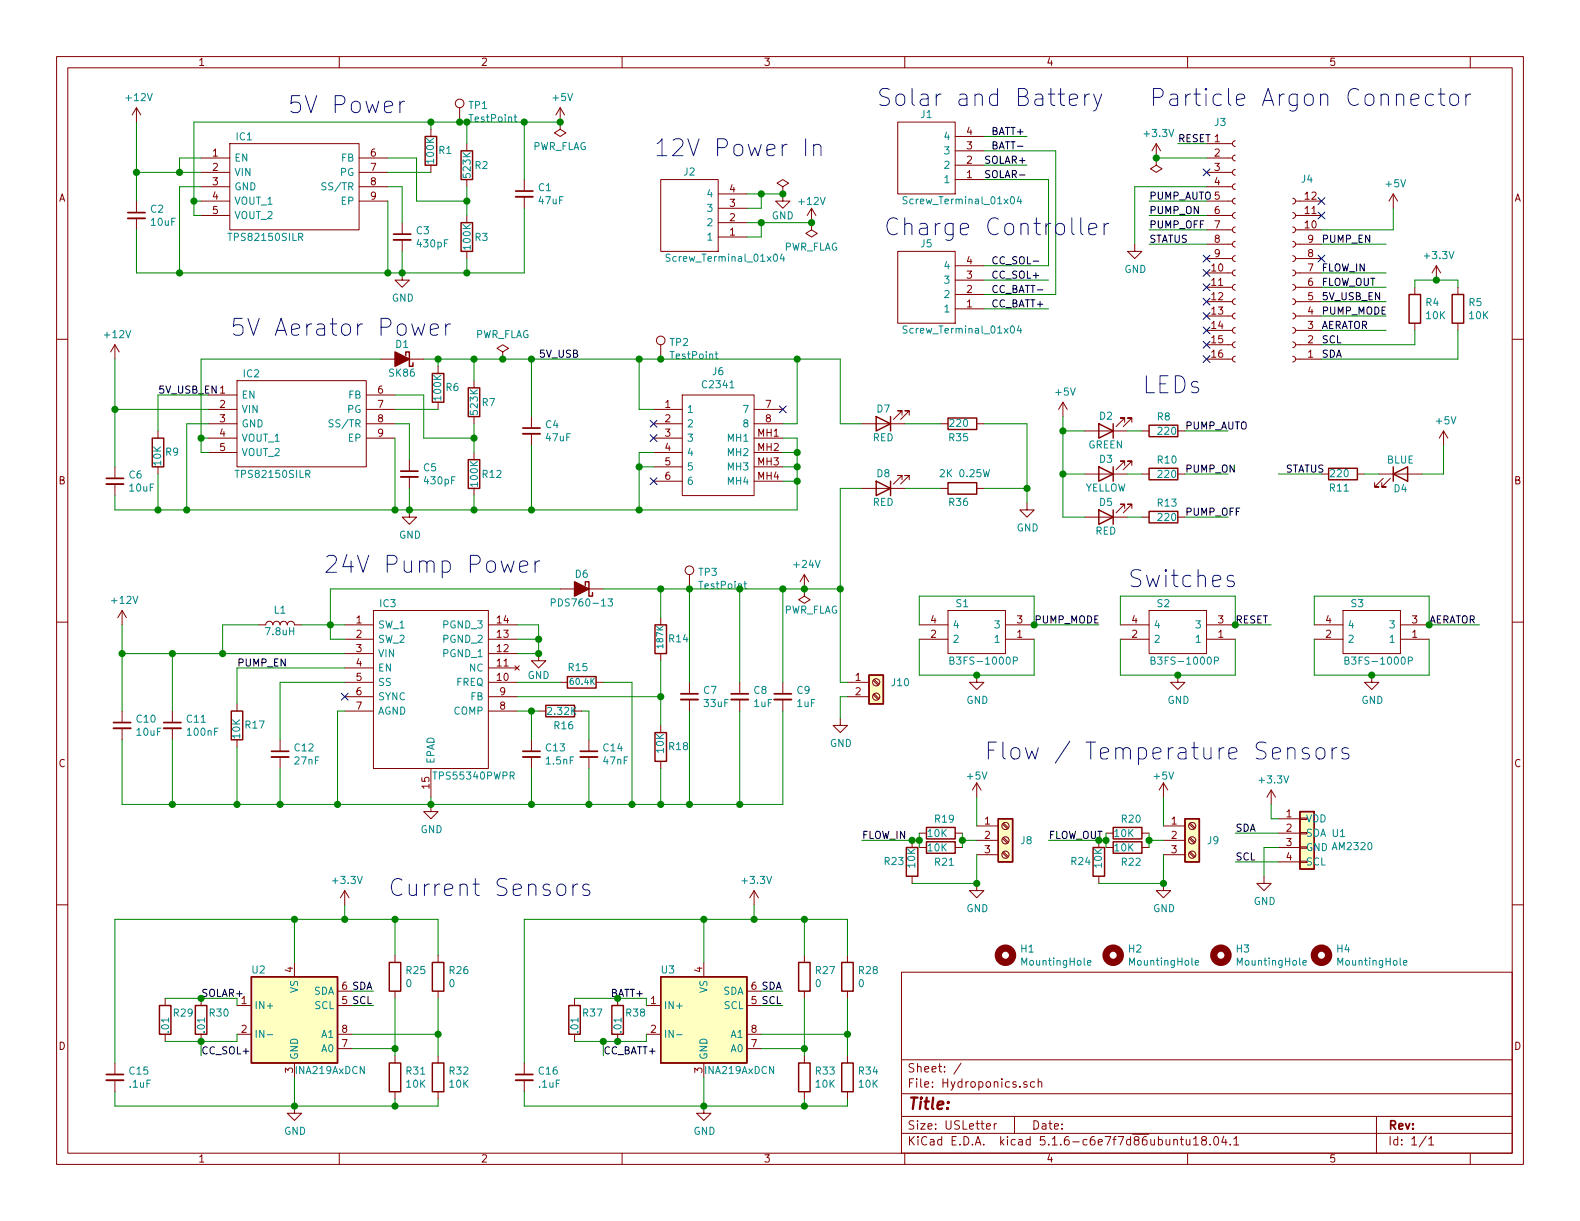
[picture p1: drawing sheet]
<svg xmlns="http://www.w3.org/2000/svg" width="279mm" height="216mm" viewBox="0 0 279 216" stroke-linecap="round" stroke-linejoin="round" font-family="sans-serif">
<g fill="none" stroke="#840000" stroke-width=".18">
<path d="M10 10h259.4v195.9h-259.4zM12 12h255.4v191.9h-255.4zM24.1 19.1v2.5M24.1 19.1l-.7 1.2M24.1 19.1l.8 1.2M60 10v2M81.3 19.1v2.5M99.1 19.1l-.8 1.2M99.1 19.1v2.5M99.1 19.1l.7 1.2M110 10v2M160 10v2"/>
<path d="M210 10v2M260 10v2M24.1 35.6v2M24.1 38.6v2M35.6 35.6h5M35.6 38.1h5M35.6 33h5M35.6 30.5h5M35.6 27.9h5M40.6 25.4h22.9v15.2h-22.9zM63.5 35.6h5.1M63.5 33h5.1"/>
<path d="M63.5 30.5h5.1M63.5 27.9h5.1M71.1 39.4v2M76.2 22.9v1.2M76.2 29.2v1.3M82.5 25.4v1.3M82.5 31.8v1.2M82.5 38.1v1.3M92.7 31.8v2M92.7 34.8v2M99.1 21.6v1.3l1 .6-1 .6-1.1-.6 1.1-.6M99.1 21.6h.1"/>
<path d="M116.8 31.8h10.2v12.7h-10.2zM127 39.4h5.1M127 36.8h5.1M127 34.3h5.1M138.4 33l1-.6-1-.6-1 .6 1 .6v1.3M138.4 34.3h.1M138.4 34.3v1.3h1.3l-1.3 1.2-1.2-1.2h1.2M143.5 39.4v1.2l1 .7-1 .6-1-.6 1-.7M143.5 39.4h.1M143.5 36.8l-.8 1.3M143.5 36.8v2.6M143.5 36.8l.8 1.3"/>
<path d="M158.7 21.6h10.2v12.7h-10.2zM168.9 31.8h5.1M168.9 29.2h5.1M168.9 26.7h5.1M168.9 24.1h5.1M204.5 27.9v1.3l1 .6-1 .7-1-.7 1-.6M204.5 27.9h.1M204.5 25.4l-.8 1.3M204.5 25.4v2.5M204.5 25.4l.7 1.3M213.4 35.6h4.5M213.4 38.1h4.5"/>
<path d="M213.4 33h4.5M213.4 30.5h4.5M213.4 27.9h4.5M213.4 25.4h4.5M218.4 37.6l-.3 .1-.2 .3 .1 .4 .4 .2M218.4 35.1l-.3 .1-.2 .3 .1 .4 .4 .2M218.4 32.5l-.3 .1-.2 .3 .1 .4 .4 .2M218.4 30l-.3 .1-.2 .3 .1 .4 .4 .2M218.4 27.4l-.3 .1-.2 .4 .1 .3 .4 .2M218.4 24.9l-.3 .1-.2 .3 .1 .4 .4 .2M228.6 35.1l.3 .1 .2 .3-.1 .4-.4 .2M228.6 37.6l.3 .1 .2 .3-.1 .4-.4 .2"/>
<path d="M229.1 35.6h4.6M229.1 38.1h4.6M246.4 34.3l-.8 1.3M246.4 34.3v2.5M246.4 34.3l.7 1.3M10 60h2M71.1 48.3v1.2h1.3l-1.3 1.3-1.3-1.3h1.3M71.1 42.4v2.1M82.5 44.5v1.2M127 41.9h5.1M158.7 44.5h10.2v12.7h-10.2zM168.9 54.6h5.1"/>
<path d="M168.9 52.1h5.1M168.9 49.5h5.1M168.9 47h5.1M200.7 43.2v1.3h1.2l-1.2 1.2-1.3-1.2h1.3M213.4 40.6h4.5M213.4 43.2h4.5M213.4 45.7h4.5M213.4 48.3h4.5M213.4 50.8h4.5M213.4 53.3h4.5M213.4 55.9h4.5M213.4 58.4h4.5"/>
<path d="M218.4 57.9l-.3 .1-.2 .3 .1 .4 .4 .2M218.4 55.4l-.3 .1-.2 .3 .1 .4 .4 .2M218.4 52.8l-.3 .1-.2 .4 .1 .3 .4 .2M218.4 50.3l-.3 .1-.2 .3 .1 .4 .4 .2M218.4 47.8l-.3 .1-.2 .3 .1 .4 .4 .2M218.4 45.2l-.3 .1-.2 .3 .1 .4 .4 .2M218.4 42.7l-.3 .1-.2 .3 .1 .4 .4 .2M218.4 40.1l-.3 .1-.2 .4 .1 .3 .4 .2M228.6 40.1l.3 .2 .2 .2-.1 .5-.4 .1M228.6 42.7l.3 .1 .2 .3-.1 .4-.4 .2M228.6 45.2l.3 .1 .2 .3-.1 .5-.4 .1M228.6 47.8l.3 .1 .2 .3-.1 .4-.4 .2"/>
<path d="M228.6 50.3l.3 .1 .2 .3-.1 .4-.4 .2M228.6 52.8l.3 .2 .2 .2-.1 .5-.4 .1M228.6 55.4l.3 .1 .2 .3-.1 .4-.4 .2M228.6 57.9l.3 .1 .2 .3-.1 .5-.4 .1M229.1 40.6h4.6M229.1 43.2h4.6M229.1 45.7h4.6M229.1 48.3h4.6M229.1 50.8h4.6M229.1 53.3h4.6M229.1 55.9h4.6M229.1 58.4h4.6"/>
<path d="M250.2 50.8v1.3M250.2 57.2v1.2M254 47l.8 1.3M254 47l-.8 1.3M254 47v2.5M257.8 50.8v1.3M257.8 57.2v1.2M267.4 60h2M20.3 61v2.5M20.3 61l-.7 1.2M20.3 61l.8 1.2M27.9 76.2v1.3"/>
<path d="M36.8 72.4h5.1M36.8 74.9h5.1M36.8 77.5h5.1M36.8 69.9h5.1M41.9 67.3h22.9v15.3h-22.9zM64.8 72.4h5M64.8 74.9h5M64.8 77.5h5M64.8 69.9h5M67.3 63.5h7.6M77.5 64.8v1.2M77.5 71.1v1.3"/>
<path d="M83.8 67.3v1.3M83.8 73.7v1.2M88.9 62.2l1-.6-1-.6-1 .6 1 .6v1.3M88.9 63.5h.1M94 73.7v2M94 76.7v2M115.6 72.4h5M115.6 74.9h5M115.6 77.5h5M116.8 61v2.5M120.6 69.9h12.7v17.7h-12.7zM133.3 72.4h5.1"/>
<path d="M133.3 74.9h5.1M133.3 77.5h5.1M152.4 74.9h7.6M159.5 73.4v-.8h-.8h.8l-1.5 1.6M160.8 73.4v-.8h-.8h.8l-1.5 1.6M166.4 74.9h1.2M172.7 74.9h1.3M188 71.1l-.8 1.3M188 71.1v2.6M188 71.1l.7 1.3M191.8 76.2h7.6M198.9 74.7v-.8h-.8h.8l-1.5 1.5"/>
<path d="M200.2 74.7v-.8h-.8h.8l-1.6 1.5M201.9 76.2h1.3M208.3 76.2h1.2M213.4 63.5h4.5M213.4 61h4.5M218.4 63l-.3 .1-.2 .3 .1 .4 .4 .2M218.4 60.5l-.3 .1-.2 .3 .1 .4 .4 .2M228.6 60.5l.3 .1 .2 .3-.1 .4-.4 .2M228.6 63l.3 .1 .2 .3-.1 .4-.4 .2M229.1 63.5h4.6M229.1 61h4.6M255.3 76.2l-.8 1.3"/>
<path d="M255.3 76.2v2.5M255.3 76.2l.7 1.3M20.3 82.6v2M20.3 85.6v2M27.9 82.6v1.2M36.8 80h5.1M72.4 90.2v1.2h1.3l-1.3 1.3-1.3-1.3h1.3M72.4 81.3v2M72.4 84.3v2.1M83.8 80v1.3M83.8 86.4v1.2M115.6 80h5"/>
<path d="M115.6 82.6h5M115.6 85.1h5M133.3 80h5.1M133.3 82.6h5.1M133.3 85.1h5.1M152.4 86.4h7.6M159.5 84.8v-.7h-.8h.8l-1.5 1.5M160.8 84.8v-.7h-.8h.8l-1.5 1.5M166.4 86.4h1.2M172.7 86.4h1.3M181.6 88.9v1.3h1.3l-1.3 1.2-1.3-1.2h1.3M191.8 83.8h7.6"/>
<path d="M191.8 91.4h7.6M198.9 89.9v-.7h-.8h.8l-1.5 1.5M198.9 82.3v-.8h-.8h.8l-1.5 1.6M200.2 89.9v-.7h-.8h.8l-1.6 1.5M200.2 82.3v-.8h-.8h.8l-1.6 1.6M201.9 83.8h1.3M201.9 91.4h1.3M208.3 83.8h1.2M208.3 91.4h1.2M233.7 83.8h1.2M240 83.8h1.3M243.8 83.8h7.7"/>
<path d="M244.6 84.6l-1.5 1.5h.7h-.7v-.8M245.9 84.6l-1.6 1.5h.8h-.8v-.8M10 110h2M21.6 108v2.5M21.6 108l-.8 1.2M21.6 108l.8 1.2M45.7 110.5h1.3a.63 .63 0 0 1 .6-.6 .63 .63 0 0 1 .7 .6 .63 .63 0 0 1 .6-.6 .63 .63 0 0 1 .6 .6 .63 .63 0 0 1 .7-.6 .63 .63 0 0 1 .6 .6 .63 .63 0 0 1 .6-.6 .63 .63 0 0 1 .7 .6h1.2M61 113h5M61 110.5h5M61 115.6h5M61 118.1h5M66 108h20.4v27.9h-20.4z"/>
<path d="M86.4 113h5M86.4 110.5h5M86.4 115.6h5M86.4 118.1h5M91.1 117.7l.7 .8M91.8 117.7l-.7 .8M95.2 115.6v1.2h1.3l-1.3 1.3-1.2-1.3h1.2M99.1 104.1h7.6M116.8 109.2v1.3M116.8 115.6v1.2M121.9 101.6v2.5M142.2 104.1v1.3l1.1 .6-1.1 .7-1-.7 1-.6"/>
<path d="M142.2 104.1h.1M142.2 101.6v2.5M142.2 101.6l-.7 1.3M142.2 101.6l.8 1.3M162.6 113h5M162.6 110.5h5M167.6 108h10.2v7.6h-10.2zM172.7 119.4v1.3h1.3l-1.3 1.2-1.3-1.2h1.3M177.8 113h5.1M177.8 110.5h5.1M198.1 113h5.1M198.1 110.5h5.1"/>
<path d="M203.2 108h10.2v7.6h-10.2zM208.3 119.4v1.3h1.2l-1.2 1.2-1.3-1.2h1.3M213.4 113h5M213.4 110.5h5M232.4 113h5.1M232.4 110.5h5.1M237.5 108h10.1v7.6h-10.1zM242.6 119.4v1.3h1.2l-1.2 1.2-1.3-1.2h1.3M247.6 113h5.1M247.6 110.5h5.1M267.4 110h2M21.6 125.7v2.1"/>
<path d="M21.6 128.8v2M30.5 125.7v2.1M30.5 128.8v2M41.9 124.5v1.2M41.9 130.8v1.3M49.5 130.8v2M49.5 133.9v2M61 120.7h5M61 123.2h5M61 125.7h5M76.2 135.9v5.1M86.4 120.7h5"/>
<path d="M86.4 123.2h5M86.4 125.7h5M94 130.8v2M94 133.9v2M95.2 125.7h1.3M99.1 120.7h1.2M101.6 125.7h1.3M104.1 130.8v2M104.1 133.9v2M105.4 120.7h1.3M116.8 128.3v1.2M116.8 134.6v1.3"/>
<path d="M121.9 120.7v2M121.9 123.7v2M130.8 120.7v2M130.8 123.7v2M138.4 120.7v2M138.4 123.7v2M148.6 127v1.3h1.3l-1.3 1.2-1.3-1.2h1.3M149.9 120.7h3.8M149.9 123.2h3.8M154.4 122.9l.9 .8M154.4 120.3l.9 .9M154.6 122.7l.8 .8"/>
<path d="M154.6 120.1l.8 .9M172.7 138.4l-.7 1.3M172.7 138.4v2.6M172.7 138.4l.8 1.3M205.7 138.4l-.7 1.3M205.7 138.4v2.6M205.7 138.4l.8 1.3M224.8 139.7l-.8 1.3M224.8 139.7v2.5M224.8 139.7l.8 1.3M10 160h2M61 157.5l-.8 1.3"/>
<path d="M61 157.5v2.5M61 157.5l.7 1.3M76.2 142.2v1.3h1.3l-1.3 1.3-1.3-1.3h1.3M133.3 157.5l-.7 1.3M133.3 157.5v2.5M133.3 157.5l.8 1.3M161.3 148.6v1.3M161.3 154.9v1.3M162.6 147.3h1.2M162.6 149.9h1.2M168.9 147.3h1.3M168.9 149.9h1.3"/>
<path d="M172.7 156.2v1.3h1.3l-1.3 1.3-1.3-1.3h1.3M172.7 146.1h3.8M172.7 148.6h3.8M172.7 151.1h3.8M177.3 150.8l.8 .8M177.3 148.3l.8 .8M177.3 145.7l.8 .9M177.4 150.6l.9 .9M177.4 148.1l.9 .8M177.4 145.5l.9 .9M194.3 148.6v1.3M194.3 154.9v1.3"/>
<path d="M195.6 147.3h1.2M195.6 149.9h1.2M201.9 147.3h1.3M201.9 149.9h1.3M205.7 156.2v1.3h1.3l-1.3 1.3-1.2-1.3h1.2M205.7 146.1h3.8M205.7 148.6h3.8M205.7 151.1h3.8M210.3 150.8l.9 .8M210.3 148.3l.9 .8M210.3 145.7l.9 .9M210.5 150.6l.8 .9"/>
<path d="M210.5 148.1l.8 .8M210.5 145.5l.8 .9M223.5 154.9v1.3h1.3l-1.3 1.3-1.3-1.3h1.3M226.1 147.3h3.8M226.1 149.9h3.8M226.1 144.8h3.8M226.1 152.4h3.8M229.9 152.3h1.2v.2h-1.2zM229.9 149.7h1.2v.3h-1.2zM229.9 147.2h1.2v.2h-1.2zM229.9 144.7h1.2v.2h-1.2zM267.4 160h2"/>
<path d="M29.2 176.5v1.3M35.6 176.5v1.3M41.9 177.8h2.5M52.1 170.2v2.5M59.7 177.8h2.5M59.7 175.3h2.5M69.8 168.9v1.3M69.8 175.3v1.2M77.5 168.9v1.3M77.5 175.3v1.2M101.6 176.5v1.3M109.2 176.5v1.3"/>
<path d="M114.3 177.8h2.5M124.5 170.2v2.5M132.1 177.8h2.5M132.1 175.3h2.5M142.2 168.9v1.3M142.2 175.3v1.2M149.9 168.9v1.3M149.9 175.3v1.2M159.4 171.9h108v32h-108zM20.3 188v2M20.3 191v2M29.2 182.9v1.3"/>
<path d="M35.6 182.9v1.3M41.9 182.9h2.5M52.1 195.6v1.3h1.2l-1.2 1.2-1.3-1.2h1.3M52.1 188v2.5M59.7 182.9h2.5M59.7 185.4h2.5M69.8 186.7v1.3M69.8 193v1.3M77.5 186.7v1.3M77.5 193v1.3M92.7 188v2M92.7 191v2"/>
<path d="M101.6 182.9v1.3M109.2 182.9v1.3M114.3 182.9h2.5M124.5 195.6v1.3h1.2l-1.2 1.2-1.3-1.2h1.3M124.5 188v2.5M132.1 182.9h2.5M132.1 185.4h2.5M142.2 186.7v1.3M142.2 193v1.3M149.9 186.7v1.3M149.9 193v1.3M159.4 197.4h108"/>
<path d="M159.4 193.4h108M159.4 187.4h108M170 188l-1.3 1.9M174.4 199.2l.8-.2-.1-.2-.4-.1-.3 .2 .1 .7h.6M175.8 198.7v1M176.2 198.7l-.3 .1-.1 .2M179.4 197.4v3M181.6 191.3h-.4l-.2 .2 .1 .2 .5 .1v.4h-.6M183 191.3h-.5l-.3 .2 .1 .6 .2 .2 .5-.1M183.6 191.4l.2-.1h.3l.1 1M183.6 190.8v1.5M243.4 197.4v6.5"/>
<path d="M60 203.9v2M110 203.9v2M159.4 200.4h108M160 203.9v2M207.6 201.6l.2-.1h.3l.1 1M208.7 201.5h.6M208.9 201v1.3l.4 .2M209.8 201.5l.1 .9 .3 .1 .2-.2M210 203.9v2M210.4 201.5v1M211 201.4l.5-.4v1.5M211 202.5h.9"/>
<path d="M212.8 201.6l-.3-.1v-.4a.48 .48 0 0 1 .8 0l-.1 .4-.7 .3v.4l.3 .3h.3l.2-.3v-.4l-.2-.2M214 202.3v.2M214.8 201h.2a.8 .8 0 0 1 .5 .7 .8 .8 0 0 1-.5 .8 1 1 0 0 1-.2-1.5zM216.4 200.9l-.3 1.1h.9M216.8 201.5v1M217.6 202.3v.2M218.2 201.4l.4-.4v1.5M218.2 202.5h.8M252.2 200.9l-1.2 1.9M252.7 201.4l.4-.4v1.5M252.7 202.5h.8M260 203.9v2"/>
<circle cx="81.3" cy="18.3" r=".76"/>
<circle cx="116.8" cy="60.2" r=".76"/>
<circle cx="121.9" cy="100.8" r=".76"/>
<circle cx="154.9" cy="123.2" r=".63"/>
<circle cx="154.9" cy="120.6" r=".63"/>
<circle cx="177.8" cy="146" r=".63"/>
<circle cx="177.8" cy="151.1" r=".63"/>
<circle cx="177.8" cy="148.6" r=".63"/>
<circle cx="210.8" cy="146" r=".63"/>
<circle cx="210.8" cy="148.6" r=".63"/>
<circle cx="210.8" cy="151.1" r=".63"/>
</g>
<g fill="none" stroke="#840000" stroke-width=".25">
<path d="M75.2 24.1h2v5.1h-2zM81.5 26.7h2.1v5.1h-2.1zM81.5 39.4h2.1v5.1h-2.1zM249.2 52.1h2v5.1h-2zM256.8 52.1h2v5.1h-2zM26.9 77.5h2.1v5.1h-2.1zM71.8 62.9v-.7h.6v2.6h.6v-.7M76.5 66h2v5.1h-2zM82.8 68.6h2v5.1h-2zM154.9 73.7l2.6 1.2-2.6 1.3zM157.5 73.7v2.5M167.6 73.9h5.1v2h-5.1z"/>
<path d="M194.3 74.9l2.5 1.3-2.5 1.3zM196.8 74.9v2.6M203.2 75.2h5.1v2h-5.1zM82.8 81.3h2v5.1h-2zM154.9 85.1l2.6 1.3-2.6 1.2zM157.5 85.1v2.5M167.6 85.3h5.1v2.1h-5.1zM194.3 90.2l2.5 1.2-2.5 1.3zM194.3 82.6l2.5 1.2-2.5 1.3zM196.8 82.6v2.5M196.8 90.2v2.5M203.2 90.4h5.1v2.1h-5.1z"/>
<path d="M203.2 82.8h5.1v2h-5.1zM234.9 82.8h5.1v2h-5.1zM246.4 83.8l2.5-1.2v2.5zM246.4 82.6v2.5M100.3 119.6h5.1v2.1h-5.1zM103.5 103.5v-.6h.6v2.5h.7v-.6M115.8 110.5h2.1v5.1h-2.1zM153.7 119.4h2.5v5.1h-2.5zM40.9 125.7h2v5.1h-2zM96.5 124.7h5.1v2h-5.1zM115.8 129.5h2.1v5.1h-2.1zM160.3 149.9h2v5h-2z"/>
<path d="M163.8 146.3h5.1v2h-5.1zM163.8 148.8h5.1v2.1h-5.1zM176.5 144.8h2.6v7.6h-2.6zM193.3 149.9h2v5h-2zM196.8 146.3h5.1v2h-5.1zM196.8 148.8h5.1v2.1h-5.1zM209.5 144.8h2.6v7.6h-2.6zM229.9 143.5h2.5v10.2h-2.5zM28.2 177.8h2v5.1h-2zM34.5 177.8h2.1v5.1h-2.1zM44.4 172.7h15.3v15.3h-15.3zM68.8 170.2h2.1v5.1h-2.1z"/>
<path d="M76.5 170.2h2v5.1h-2zM100.6 177.8h2v5.1h-2zM108.2 177.8h2v5.1h-2zM116.8 172.7h15.3v15.3h-15.3zM141.2 170.2h2.1v5.1h-2.1zM148.8 170.2h2.1v5.1h-2.1zM68.8 188h2.1v5h-2.1zM76.5 188h2v5h-2zM141.2 188h2.1v5h-2.1zM148.8 188h2.1v5h-2.1z"/>
</g>
<g fill="none" stroke="#008484" stroke-width=".18">
<path d="M57.6 32.4l-.5-.1-.2 .3 .1 .3 .6 .2v.4l-.2 .1-.5-.1M90.9 20.7h.5M91.1 20.2v1.1l.3 .2M160.4 34.8h-.5l-.2 .1 .1 .4 .6 .3v.2l-.2 .2h-.5M180.2 34.7l-.3 .9h.8M180.5 35.2v.8M118.5 45l-.5-.1-.2 .2 .1 .4 .5 .2 .1 .3-.2 .2h-.5M138.3 44.9l-.3 .9h.8M138.6 45.4v.8M160.4 57.7l-.5-.1-.2 .2 .1 .4 .6 .2v.3l-.2 .2h-.5M180.2 57.6l-.3 .9h.8M180.5 58.1v.8"/>
<path d="M58.9 74.3l-.5-.1-.2 .3 .1 .3 .6 .2v.4l-.3 .1-.4-.1M126.5 62.6h.4M126.6 62.2v1l.3 .2M97.5 106.6l.6-.1v-.5l-.1-.1h-.5v1.3M107.5 105.9h.8l-.4 .5 .3 .1 .1 .4-.2 .3-.6-.2M131.5 103.2h.5M131.7 102.8v1.1l.3 .2M168 116.8l.6-.1v-.4l-.6-.1v1.2h.5l.2-.2v-.2l-.3-.2M179.2 116.8l.7-.1v-.4l-.2-.1h-.5v1.2M203.6 116.8l.5-.1 .1-.4-.6-.1v1.2h.4l.3-.2v-.2l-.3-.2M214.8 116.8l.6-.1v-.4l-.2-.1h-.4v1.2M237.8 116.8l.6-.1 .1-.4-.7-.1v1.2h.5l.3-.2v-.2l-.3-.2"/>
<path d="M249 116.8l.7-.1v-.4l-.2-.1h-.5v1.2M192.3 170.2l.6-.1v-.2l-.4-.1-.2 .2 .1 .6h.5M211.4 170.2l.6-.1-.1-.2-.3-.1-.2 .2v.6h.5M230.4 170.2l.6-.1v-.2l-.4-.1-.2 .2 .1 .6h.5M248.2 170.2l.6-.1-.1-.2-.3-.1-.2 .2 .1 .6h.4M47.3 183h.9M119.7 183h.9"/>
</g>
<g fill="none" stroke="#840000" stroke-width="1.3">
<circle cx="177.8" cy="168.9" r="1.27"/>
<circle cx="196.8" cy="168.9" r="1.27"/>
<circle cx="215.9" cy="168.9" r="1.27"/>
<circle cx="233.7" cy="168.9" r="1.27"/>
</g>
<g fill="none" stroke="#840000" stroke-width=".33">
<path d="M22.6 38.6h3.1M91.2 34.8h3M69.6 42.4h3M92.5 76.7h3M18.8 85.6h3M70.9 84.3h3M20.1 128.8h3M29 128.8h3M48 133.9h3.1M92.5 133.9h3M102.6 133.9h3.1M120.4 123.7h3"/>
<path d="M129.3 123.7h3M136.9 123.7h3.1M18.8 191h3M91.2 191h3"/>
</g>
<g fill="none" stroke="#840000" stroke-width=".3">
<path d="M22.6 37.6h3.1M91.2 33.8h3M69.6 41.4h3M92.5 75.7h3M18.8 84.6h3M70.9 83.3h3M20.1 127.8h3M29 127.8h3M48 132.8h3.1M92.5 132.8h3M102.6 132.8h3.1M120.4 122.7h3"/>
<path d="M129.3 122.7h3M136.9 122.7h3.1M18.8 190h3M91.2 190h3"/>
</g>
<g fill="#840000" stroke="#840000" stroke-width=".25">
<path d="M69.8 62.2l2.6 1.3-2.6 1.3z"/>
<path d="M101.6 102.9l2.5 1.2-2.5 1.3z"/>
</g>
<g fill="#ffffc2" stroke="#ffffc2" stroke-width=".18">
<path d="M44.4 172.7h15.3v15.3h-15.3z"/>
<path d="M209.5 144.8h2.6v7.6h-2.6z"/>
<path d="M176.5 144.8h2.6v7.6h-2.6z"/>
<path d="M229.9 143.5h2.5v10.2h-2.5z"/>
<path d="M153.7 119.4h2.5v5.1h-2.5z"/>
<path d="M116.8 172.7h15.3v15.3h-15.3z"/>
</g>
<g fill="none" stroke="#008400" stroke-width=".18">
<path d="M24.1 21.6v14M24.1 30.5h11.5M34.3 35.6h1.3M35.6 33h-3.9v15.3M35.6 27.9h-3.9v2.6M68.6 33h2.5v6.4M68.6 27.9h5.1v7.7h8.8M68.6 35.6v12.7M68.6 30.5h7.6M76.2 21.6v1.3M82.5 21.6v3.8M82.5 33v5.1"/>
<path d="M92.7 36.8v11.5h-68.6v-7.7M92.7 21.6v10.2M99.1 21.6h-64.8v16.5h1.3M132.1 39.4h11.4M132.1 34.3h6.3M134.6 34.3v2.5h-2.5M134.6 39.4v2.5h-2.5M174 31.8h11.4v15.2h-11.4M174 26.7h12.7v25.4h-12.7M174 24.1h7.6M174 29.2h7.6M203.2 38.1h10.2"/>
<path d="M203.2 35.6h10.2M204.5 27.9h8.9M208.3 25.4h5.1M213.4 33h-12.7v10.2M246.4 36.8v3.8h-12.7M71.1 44.5v3.8M82.5 45.7v2.6M174 49.5h11.4M174 54.6h11.4M203.2 40.6h10.2M203.2 43.2h10.2M233.7 58.4h11.4"/>
<path d="M233.7 55.9h11.4M233.7 53.3h11.4M233.7 50.8h11.4M233.7 43.2h11.4M233.7 48.3h11.4M250.2 58.4v2.6h-16.5M250.2 50.8v-1.3h7.6v1.3M257.8 58.4v5.1h-24.1M20.3 63.5v19.1M20.3 72.4h16.5M35.6 77.5h1.2M36.8 74.9h-3.8v15.3"/>
<path d="M36.8 69.9h-8.9v6.3M67.3 63.5h-31.7v16.5h1.2M69.8 77.5v12.7M69.8 69.9h5.1v7.6h8.9M69.8 74.9h2.6v6.4M69.8 72.4h7.7M74.9 63.5h73.7v11.4h3.8M77.5 63.5v1.3M83.8 63.5v3.8M83.8 74.9v5.1M94 63.5v10.2M94 78.7v11.5"/>
<path d="M113 63.5v8.9h2.6M138.4 77.5h2.6v12.7h-120.7v-2.6M141 63.5v11.4h-2.6M160 74.9h6.4M174 74.9h7.6v14M188 73.7v17.7h3.8M188 76.2h3.8M199.4 76.2h2.5M209.5 76.2h7.7M255.3 78.7v5.1h-3.8M27.9 83.8v6.4M72.4 86.4v3.8"/>
<path d="M83.8 87.6v2.6M113 82.6h2.6M115.6 80h-2.6v10.2M138.4 80h2.6M138.4 82.6h2.6M138.4 85.1h2.6M152.4 86.4h-3.8v34.3h1.3M160 86.4h6.4M174 86.4h7.6M188 83.8h3.8M199.4 83.8h2.5M199.4 91.4h2.5"/>
<path d="M209.5 83.8h7.7M209.5 91.4h7.7M226.1 83.8h7.6M241.3 83.8h2.5M21.6 110.5v15.2M21.6 115.6h39.4M30.5 115.6v10.1M45.7 110.5h-6.3v5.1M53.3 110.5h7.7M61 118.1h-19.1v6.4M91.4 110.5h3.8v5.1h-3.8M91.4 113h3.8"/>
<path d="M99.1 104.1h-40.7v8.9h2.6M106.7 104.1h41.9M116.8 104.1v5.1M116.8 116.8v11.5M121.9 104.1v16.6M130.8 104.1v16.6M138.4 104.1v16.6M162.6 113v6.4h20.3v-6.4M162.6 110.5v-5.1h20.3v5.1h11.4M198.1 110.5v-5.1h20.3v5.1h6.4M198.1 113v6.4h20.3v-6.4M232.4 113v6.4h20.3v-6.4"/>
<path d="M232.4 110.5v-5.1h20.3v5.1h8.9M30.5 130.8v11.4M41.9 132.1v10.1M49.5 135.9v6.3M61 120.7h-11.5v10.1M61 125.7h-1.3v16.5M91.4 123.2h25.4M91.4 120.7h7.7M91.4 125.7h3.8M94 125.7v5.1M94 135.9v6.3M102.9 125.7h1.2v5.1"/>
<path d="M104.1 135.9v6.3M106.7 120.7h5.1v21.5M116.8 135.9v6.3M121.9 125.7v16.5M130.8 125.7v16.5M138.4 125.7v16.5h-116.8v-11.4M149.9 123.2h-1.3v3.8M76.2 141v1.2M152.4 148.6h10.2M162.6 147.3v2.6M170.2 148.6h2.5M170.2 147.3v2.6"/>
<path d="M172.7 151.1v5.1h-11.4M172.7 141v5.1M185.4 148.6h8.9M195.6 148.6v1.3M203.2 148.6h2.5M203.2 147.3v2.6M205.7 151.1v5.1h-11.4M205.7 141v5.1M218.4 152.4h7.7M218.4 147.3h7.7M224.8 142.2v2.6h1.3M226.1 149.9h-2.6v5"/>
<path d="M29.2 176.5h12.7v1.3M52.1 162.6v7.6M61 160v2.6M62.2 175.3h3.8M62.2 177.8h3.8M69.8 162.6v6.3M69.8 176.5v10.2M77.5 168.9v-6.3h-57.2v25.4M77.5 176.5v10.2M101.6 176.5h12.7v1.3M124.5 162.6v7.6M133.3 160v2.6"/>
<path d="M134.6 175.3h3.8M134.6 177.8h3.8M142.2 162.6v6.3M142.2 176.5v10.2M149.9 168.9v-6.3h-57.2v25.4M149.9 176.5v10.2M20.3 193v2.6h57.2v-1.3M35.6 184.2v2.5M41.9 182.9v1.3h-12.7M52.1 190.5v5.1M62.2 182.9h15.3M62.2 185.4h7.6"/>
<path d="M69.8 194.3v1.3M92.7 193v2.6h57.2v-1.3M106.7 184.2v2.5M114.3 182.9v1.3h-12.7M124.5 190.5v5.1M134.6 182.9h15.3M134.6 185.4h7.6M142.2 194.3v1.3"/>
</g>
<path d="M180.3 30.9h1M182.7 46.2h1" fill="none" stroke="#000" stroke-width=".18"/>
<g fill="none" stroke="#0000c2" stroke-width=".18">
<path d="M70.7 17.9v2M71.6 17.9a.77 .77 0 0 0-.9 .6M189.1 17.7l1.5-.4-.2-.5-.3-.2h-.6l-.2 .2-.2 .3v1.1l.2 .3 .2 .1h.6l.3-.1M191.8 16.6v2M192.7 16.6a.77 .77 0 0 0-.9 .6M193.4 16.6l.7 2M194.8 16.6l-1 2.8-.4 .2M253.5 16.8l-.3-.2h-.5l-.5 .3-.1 .3v.9l.2 .4 .4 .1h.5l.3-.1M254.4 16.6h1.1M254.8 15.6v2.6l.1 .3 .6 .1M256.5 16.9a.83 .83 0 0 1 1.4 .3v.9a.81 .81 0 0 1-.8 .6 .81 .81 0 0 1-.7-.6v-.9zM259.2 16.6v2"/>
<path d="M260.1 16.6a.77 .77 0 0 0-.9 .6M142.5 24.5v3M143.9 25.8a.76 .76 0 0 1 1.3 .2v1.5M143.9 25.5v2M191.1 38.5v2.6l.1 .3 .3 .1M195.2 39.5v2M196.1 39.5a.77 .77 0 0 0-.9 .6M72.8 57.3l.6 2 .6-1.4 .5 1.4 .6-2M76.1 58.3l1.4-.3-.1-.6-.3-.1h-.6l-.2 .1-.2 .3v1.2l.2 .2 .2 .2h.6l.3-.2M78.8 57.3v2M79.7 57.3a.77 .77 0 0 0-.9 .6M192.5 40.5l1.5-.3-.2-.6-.3-.1h-.5l-.3 .1-.2 .3v1.2l.2 .3 .3 .1h.5l.3-.1"/>
<path d="M94.6 99.2v2M95.5 99.2a.77 .77 0 0 0-.9 .6M91.9 100.2l1.4-.3-.1-.6-.3-.1h-.6l-.3 .1-.1 .3v1.2l.1 .2 .3 .2h.6l.3-.2M218.2 101.9a.7 .7 0 0 0-1.2 .3l.1 .4 1.1 .3 .1 .2-.1 .5-.3 .1h-.6l-.3-.1M227.7 132.5a.76 .76 0 0 1 1.3 .1v1.6M231.4 132.4l-.3-.2h-.4l-.3 .2-.1 .2 .1 .5 1 .3 .2 .2-.2 .5-.3 .1h-.5l-.3-.1M232.9 132.5a.81 .81 0 0 1 .8-.3 .81 .81 0 0 1 .6 .6v.8a.81 .81 0 0 1-.8 .6 .81 .81 0 0 1-.8-.6v-.8zM235.6 132.2v2M236.4 132.2a.82 .82 0 0 0-.8 .6M238.4 132.4a.7 .7 0 0 0-1.1 .2l.1 .5 1 .3 .2 .2-.2 .5-.3 .1h-.5l-.3-.1M101.3 156.3v2M102.2 156.3a.82 .82 0 0 0-.9 .6"/>
<path d="M104.2 156.5a.7 .7 0 0 0-1.2 .3l.2 .4 1 .3 .1 .3-.1 .4-.3 .1h-.6l-.3-.1"/>
</g>
<g fill="#008400" stroke="#008400" stroke-width=".25">
<circle cx="172.7" cy="119.4" r=".51"/>
<circle cx="182.9" cy="110.5" r=".51"/>
<circle cx="208.3" cy="119.4" r=".51"/>
<circle cx="218.4" cy="110.5" r=".51"/>
<circle cx="242.6" cy="119.4" r=".51"/>
<circle cx="252.7" cy="110.5" r=".51"/>
<circle cx="188" cy="76.2" r=".51"/>
<circle cx="188" cy="83.8" r=".51"/>
<circle cx="138.4" cy="34.3" r=".51"/>
<circle cx="134.6" cy="34.3" r=".51"/>
<circle cx="143.5" cy="39.4" r=".51"/>
<circle cx="134.6" cy="39.4" r=".51"/>
<circle cx="82.6" cy="21.6" r=".51"/>
<circle cx="83.8" cy="63.5" r=".51"/>
<circle cx="254" cy="49.5" r=".51"/>
<circle cx="77.5" cy="63.5" r=".51"/>
<circle cx="204.5" cy="27.9" r=".51"/>
<circle cx="35.6" cy="77.5" r=".51"/>
<circle cx="88.9" cy="63.5" r=".51"/>
<circle cx="99.1" cy="21.6" r=".51"/>
<circle cx="142.2" cy="104.1" r=".51"/>
<circle cx="35.6" cy="184.2" r=".51"/>
<circle cx="94" cy="90.2" r=".51"/>
<circle cx="27.9" cy="90.2" r=".51"/>
<circle cx="34.3" cy="35.6" r=".51"/>
<circle cx="116.8" cy="63.5" r=".51"/>
<circle cx="106.7" cy="184.2" r=".51"/>
<circle cx="109.2" cy="176.5" r=".51"/>
<circle cx="109.2" cy="184.2" r=".51"/>
<circle cx="35.6" cy="176.5" r=".51"/>
<circle cx="113" cy="82.6" r=".51"/>
<circle cx="113" cy="90.2" r=".51"/>
<circle cx="141" cy="85.1" r=".51"/>
<circle cx="141" cy="82.6" r=".51"/>
<circle cx="141" cy="80" r=".51"/>
<circle cx="113" cy="63.5" r=".51"/>
<circle cx="141" cy="63.5" r=".51"/>
<circle cx="81.3" cy="21.6" r=".51"/>
<circle cx="181.6" cy="86.4" r=".51"/>
<circle cx="195.6" cy="148.6" r=".51"/>
<circle cx="203.2" cy="148.6" r=".51"/>
<circle cx="205.7" cy="156.2" r=".51"/>
<circle cx="161.3" cy="148.6" r=".51"/>
<circle cx="162.6" cy="148.6" r=".51"/>
<circle cx="170.2" cy="148.6" r=".51"/>
<circle cx="172.7" cy="156.2" r=".51"/>
<circle cx="69.9" cy="195.6" r=".51"/>
<circle cx="52.1" cy="195.6" r=".51"/>
<circle cx="124.5" cy="195.6" r=".51"/>
<circle cx="148.6" cy="104.1" r=".51"/>
<circle cx="94" cy="142.2" r=".51"/>
<circle cx="116.8" cy="104.1" r=".51"/>
<circle cx="39.4" cy="115.6" r=".51"/>
<circle cx="58.4" cy="110.5" r=".51"/>
<circle cx="104.1" cy="142.2" r=".51"/>
<circle cx="116.8" cy="123.2" r=".51"/>
<circle cx="95.3" cy="115.6" r=".51"/>
<circle cx="95.3" cy="113" r=".51"/>
<circle cx="59.7" cy="142.2" r=".51"/>
<circle cx="30.5" cy="142.2" r=".51"/>
<circle cx="76.2" cy="142.2" r=".51"/>
<circle cx="30.5" cy="115.6" r=".51"/>
<circle cx="94" cy="125.7" r=".51"/>
<circle cx="72.4" cy="90.2" r=".51"/>
<circle cx="149.9" cy="182.9" r=".51"/>
<circle cx="142.2" cy="185.4" r=".51"/>
<circle cx="142.2" cy="195.6" r=".51"/>
<circle cx="133.4" cy="162.6" r=".51"/>
<circle cx="142.2" cy="162.6" r=".51"/>
<circle cx="124.5" cy="162.6" r=".51"/>
<circle cx="77.5" cy="182.9" r=".51"/>
<circle cx="69.9" cy="185.4" r=".51"/>
<circle cx="61" cy="162.6" r=".51"/>
<circle cx="69.9" cy="162.6" r=".51"/>
<circle cx="52.1" cy="162.6" r=".51"/>
<circle cx="83.8" cy="90.2" r=".51"/>
<circle cx="69.9" cy="90.2" r=".51"/>
<circle cx="33" cy="90.2" r=".51"/>
<circle cx="83.8" cy="77.5" r=".51"/>
<circle cx="94" cy="63.5" r=".51"/>
<circle cx="20.3" cy="72.4" r=".51"/>
<circle cx="82.6" cy="48.3" r=".51"/>
<circle cx="71.1" cy="48.3" r=".51"/>
<circle cx="31.8" cy="30.5" r=".51"/>
<circle cx="68.6" cy="48.3" r=".51"/>
<circle cx="31.8" cy="48.3" r=".51"/>
<circle cx="82.6" cy="35.6" r=".51"/>
<circle cx="92.7" cy="21.6" r=".51"/>
<circle cx="76.2" cy="21.6" r=".51"/>
<circle cx="121.9" cy="104.1" r=".51"/>
<circle cx="116.8" cy="142.2" r=".51"/>
<circle cx="121.9" cy="142.2" r=".51"/>
<circle cx="130.8" cy="142.2" r=".51"/>
<circle cx="138.4" cy="104.1" r=".51"/>
<circle cx="111.8" cy="142.2" r=".51"/>
<circle cx="49.5" cy="142.2" r=".51"/>
<circle cx="21.6" cy="115.6" r=".51"/>
<circle cx="41.9" cy="142.2" r=".51"/>
<circle cx="24.1" cy="30.5" r=".51"/>
</g>
<g fill="none" stroke="#000084" stroke-width=".18">
<path d="M212.8 29.9l1.2 1.2M214 29.9l-1.2 1.2M233.1 35l1.2 1.2M233.1 37.5l1.2 1.2M234.3 35l-1.2 1.2M234.3 37.5l-1.2 1.2M212.8 45.1l1.2 1.2M212.8 57.8l1.2 1.2M212.8 55.3l1.2 1.2M212.8 52.7l1.2 1.2M212.8 50.2l1.2 1.2M212.8 47.7l1.2 1.2"/>
<path d="M214 45.1l-1.2 1.2M214 55.3l-1.2 1.2M214 57.8l-1.2 1.2M214 52.7l-1.2 1.2M214 50.2l-1.2 1.2M214 47.7l-1.2 1.2M233.1 45.1l1.2 1.2M234.3 45.1l-1.2 1.2M115 76.9l1.2 1.2M115 74.3l1.2 1.2M116.2 76.9l-1.2 1.2M116.2 74.3l-1.2 1.2"/>
<path d="M137.8 71.8l1.2 1.2M139 71.8l-1.2 1.2M212.8 62.9l1.2 1.2M212.8 60.4l1.2 1.2M214 62.9l-1.2 1.2M214 60.4l-1.2 1.2M115 84.5l1.2 1.2M116.2 84.5l-1.2 1.2M60.4 122.6l1.2 1.2M61.6 122.6l-1.2 1.2"/>
</g>
<g font-size="4.2" fill="#0000c2">
<text x="50.8" y="20.1">5V Power</text>
<text x="154.9" y="18.8">Solar and Battery</text>
<text x="203.2" y="18.8">Particle Argon Connector</text>
<text x="115.6" y="27.7">12V Power In</text>
<text x="156.2" y="41.7">Charge Controller</text>
<text x="40.6" y="59.4">5V Aerator Power</text>
<text x="201.9" y="69.6">LEDs</text>
<text x="57.1" y="101.3">24V Pump Power</text>
<text x="199.4" y="103.9">Switches</text>
<text x="174" y="134.4">Flow / Temperature Sensors</text>
<text x="68.6" y="158.5">Current Sensors</text>
</g>
<text font-size="2.8" fill="#840000" x="160.4" y="196.2">Title:</text>
<g font-size="2.1" fill="#840000">
<text x="160.4" y="189.6">Sheet: /</text>
<text x="160.4" y="192.3">File: Hydroponics.sch</text>
<text x="160.4" y="202.5">KiCad E.D.A. kicad 5.1.6-c6e7f7d86ubuntu18.04.1</text>
<text x="160.4" y="199.7">Size: USLetter</text>
<text x="182.4" y="199.7">Date:</text>
<text x="245.4" y="199.7">Rev:</text>
<text x="245.4" y="202.5">Id: 1/1</text>
</g>
<g font-size="1.8" fill="#840000">
<text x="35" y="11.6">1</text>
<text x="85" y="11.6">2</text>
<text x="135" y="11.6">3</text>
<text x="185" y="11.6">4</text>
<text x="235" y="11.6">5</text>
<text x="171" y="23.9">4</text>
<text x="37.6" y="27.7">1</text>
<text x="65.6" y="27.7">6</text>
<text x="171" y="29">2</text>
<text x="171" y="26.4">3</text>
<text x="214.8" y="27.7">2</text>
<text x="10.4" y="35.6">A</text>
<text x="37.6" y="30.2">2</text>
<text x="37.6" y="32.8">3</text>
<text x="37.6" y="35.3">4</text>
<text x="65.6" y="30.2">7</text>
<text x="65.6" y="32.8">8</text>
<text x="65.6" y="35.3">9</text>
<text x="129.1" y="34">4</text>
<text x="171" y="31.5">1</text>
<text x="214.8" y="30.2">3</text>
<text x="214.8" y="32.8">4</text>
<text x="230.8" y="35.3">12</text>
<text x="267.8" y="35.6">A</text>
<text x="37.6" y="37.8">5</text>
<text x="129.1" y="41.7">1</text>
<text x="129.1" y="39.1">2</text>
<text x="129.1" y="36.6">3</text>
<text x="214.8" y="37.8">6</text>
<text x="214.8" y="40.4">7</text>
<text x="230.8" y="40.4">10</text>
<text x="230.8" y="37.8">11</text>
<text x="171" y="46.7">4</text>
<text x="214.8" y="42.9">8</text>
<text x="214.8" y="45.5">9</text>
<text x="231.3" y="45.5">8</text>
<text x="231.3" y="42.9">9</text>
<text x="171" y="51.8">2</text>
<text x="171" y="49.3">3</text>
<text x="214.3" y="48">10</text>
<text x="214.3" y="50.5">11</text>
<text x="214.3" y="53.1">12</text>
<text x="231.3" y="53.1">5</text>
<text x="231.3" y="50.5">6</text>
<text x="231.3" y="48">7</text>
<text x="171" y="54.4">1</text>
<text x="214.3" y="55.6">13</text>
<text x="214.3" y="58.2">14</text>
<text x="231.3" y="58.2">3</text>
<text x="231.3" y="55.6">4</text>
<text x="214.3" y="60.7">15</text>
<text x="214.3" y="63.2">16</text>
<text x="231.3" y="63.2">1</text>
<text x="231.3" y="60.7">2</text>
<text x="66.8" y="69.6">6</text>
<text x="38.9" y="72.1">2</text>
<text x="38.9" y="74.7">3</text>
<text x="38.9" y="77.2">4</text>
<text x="66.8" y="72.1">7</text>
<text x="66.8" y="74.7">8</text>
<text x="66.8" y="77.2">9</text>
<text x="117.6" y="72.1">1</text>
<text x="117.6" y="74.7">2</text>
<text x="117.6" y="77.2">3</text>
<text x="134" y="77.2">MH1</text>
<text x="135.4" y="72.1">7</text>
<text x="135.4" y="74.7">8</text>
<text x="38.9" y="79.8">5</text>
<text x="117.6" y="79.8">4</text>
<text x="117.6" y="82.3">5</text>
<text x="134" y="79.8">MH2</text>
<text x="134" y="82.3">MH3</text>
<text x="10.4" y="85.6">B</text>
<text x="117.6" y="84.8">6</text>
<text x="134" y="84.8">MH4</text>
<text x="267.8" y="85.6">B</text>
<text x="63" y="110.2">1</text>
<text x="63" y="112.8">2</text>
<text x="87.9" y="110.2">14</text>
<text x="87.9" y="112.8">13</text>
<text x="164.6" y="112.8">2</text>
<text x="164.6" y="110.2">4</text>
<text x="179.9" y="112.8">1</text>
<text x="179.9" y="110.2">3</text>
<text x="200.2" y="112.8">2</text>
<text x="200.2" y="110.2">4</text>
<text x="215.4" y="112.8">1</text>
<text x="215.4" y="110.2">3</text>
<text x="234.5" y="112.8">2</text>
<text x="234.5" y="110.2">4</text>
<text x="249.7" y="112.8">1</text>
<text x="249.7" y="110.2">3</text>
<text x="63" y="115.3">3</text>
<text x="63" y="117.9">4</text>
<text x="87.9" y="115.3">12</text>
<text x="87.9" y="117.9">11</text>
<text x="63" y="120.4">5</text>
<text x="63" y="122.9">6</text>
<text x="63" y="125.5">7</text>
<text x="87.9" y="120.4">10</text>
<text x="88.4" y="122.9">9</text>
<text x="88.4" y="125.5">8</text>
<text x="151.3" y="120.4">1</text>
<text x="151.3" y="122.9">2</text>
<text x="10.4" y="135.6">C</text>
<text x="267.8" y="135.6">C</text>
<text x="75.9" y="139.4" transform="rotate(-90 75.9 139.4)">15</text>
<text x="174.1" y="145.8">1</text>
<text x="174.1" y="148.3">2</text>
<text x="207.2" y="145.8">1</text>
<text x="207.2" y="148.3">2</text>
<text x="227.5" y="144.5">1</text>
<text x="227.5" y="147.1">2</text>
<text x="227.5" y="149.6">3</text>
<text x="174.1" y="150.9">3</text>
<text x="207.2" y="150.9">3</text>
<text x="227.5" y="152.1">4</text>
<text x="51.8" y="171.9" transform="rotate(-90 51.8 171.9)">4</text>
<text x="124.2" y="171.9" transform="rotate(-90 124.2 171.9)">4</text>
<text x="42.7" y="177.5">1</text>
<text x="115.1" y="177.5">1</text>
<text x="10.4" y="185.6">D</text>
<text x="42.7" y="182.6">2</text>
<text x="60.5" y="185.2">7</text>
<text x="60.5" y="182.6">8</text>
<text x="115.1" y="182.6">2</text>
<text x="132.9" y="185.2">7</text>
<text x="132.9" y="182.6">8</text>
<text x="267.8" y="185.6">D</text>
<text x="35" y="205.5">1</text>
<text x="85" y="205.5">2</text>
<text x="135" y="205.5">3</text>
<text x="185" y="205.5">4</text>
<text x="235" y="205.5">5</text>
</g>
<g font-size="1.8" fill="#008484">
<text x="22.4" y="17.9">+12V</text>
<text x="97.8" y="17.9">+5V</text>
<text x="82.9" y="19.3">TP1</text>
<text x="83.2" y="21.6">TestPoint</text>
<text x="162.9" y="20.9">J1</text>
<text x="214.8" y="22.3">J3</text>
<text x="41.4" y="28.6">EN</text>
<text x="41.8" y="24.8">IC1</text>
<text x="60.4" y="28.6">FB</text>
<text x="76.8" y="28.8" transform="rotate(-90 76.8 28.8)">100K</text>
<text x="77.6" y="27.2">R1</text>
<text x="84" y="29.9">R2</text>
<text x="94.1" y="26.5">PWR_FLAG</text>
<text x="167.2" y="29.8">2</text>
<text x="167.2" y="27.3">3</text>
<text x="167.2" y="24.8">4</text>
<text x="202.5" y="24.2">+3.3V</text>
<text x="41.4" y="31.1">VIN</text>
<text x="41.4" y="33.7">GND</text>
<text x="57.5" y="33.7">SS/TR</text>
<text x="60.2" y="31.1">PG</text>
<text x="83.2" y="31.3" transform="rotate(-90 83.2 31.3)">523K</text>
<text x="95.2" y="33.8">C1</text>
<text x="121" y="31">J2</text>
<text x="125.2" y="34.9">4</text>
<text x="167.2" y="32.4">1</text>
<text x="230.2" y="32.3">J4</text>
<text x="245.2" y="33.1">+5V</text>
<text x="26.7" y="37.6">C2</text>
<text x="26.8" y="39.9">10uF</text>
<text x="41.4" y="36.2">VOUT_1</text>
<text x="41.4" y="38.7">VOUT_2</text>
<text x="60.4" y="36.2">EP</text>
<text x="73.7" y="41.4">C3</text>
<text x="95.4" y="36.1">47uF</text>
<text x="125.2" y="40">2</text>
<text x="125.2" y="37.5">3</text>
<text x="136.5" y="38.8">GND</text>
<text x="141.4" y="36.2">+12V</text>
<text x="160.4" y="36.1">Screw_Terminal_01x04</text>
<text x="40.8" y="42.6">TPS82150SILR</text>
<text x="73.9" y="43.7">430pF</text>
<text x="83.2" y="44" transform="rotate(-90 83.2 44)">100K</text>
<text x="84" y="42.6">R3</text>
<text x="118.5" y="46.3">Screw_Terminal_01x04</text>
<text x="125.2" y="42.5">1</text>
<text x="138.5" y="44.3">PWR_FLAG</text>
<text x="162.9" y="43.7">J5</text>
<text x="167.2" y="47.6">4</text>
<text x="252" y="45.8">+3.3V</text>
<text x="69.3" y="53.3">GND</text>
<text x="167.2" y="52.7">2</text>
<text x="167.2" y="50.2">3</text>
<text x="198.8" y="48.3">GND</text>
<text x="18.6" y="59.8">+12V</text>
<text x="83.9" y="59.8">PWR_FLAG</text>
<text x="160.4" y="59">Screw_Terminal_01x04</text>
<text x="167.2" y="55.2">1</text>
<text x="252.2" y="54.1">R4</text>
<text x="252.2" y="56.4">10K</text>
<text x="259.8" y="54.1">R5</text>
<text x="259.9" y="56.4">10K</text>
<text x="70" y="61.5">D1</text>
<text x="118.5" y="61.2">TP2</text>
<text x="118.7" y="63.5">TestPoint</text>
<text x="42.7" y="70.5">EN</text>
<text x="43.1" y="66.7">IC2</text>
<text x="61.6" y="70.5">FB</text>
<text x="68.9" y="66.6">SK86</text>
<text x="78" y="70.7" transform="rotate(-90 78 70.7)">100K</text>
<text x="78.9" y="69.1">R6</text>
<text x="85.3" y="71.8">R7</text>
<text x="124.4" y="68.7">C2341</text>
<text x="126" y="66.3">J6</text>
<text x="186.7" y="70">+5V</text>
<text x="42.7" y="73">VIN</text>
<text x="42.7" y="75.6">GND</text>
<text x="58.8" y="75.6">SS/TR</text>
<text x="61.4" y="73">PG</text>
<text x="84.5" y="73.2" transform="rotate(-90 84.5 73.2)">523K</text>
<text x="96.5" y="75.7">C4</text>
<text x="121.4" y="73">1</text>
<text x="121.4" y="75.6">2</text>
<text x="131.6" y="73">7</text>
<text x="131.6" y="75.6">8</text>
<text x="155.1" y="72.9">D7</text>
<text x="168.1" y="75.5">220</text>
<text x="194.5" y="74.2">D2</text>
<text x="204.7" y="74.3">R8</text>
<text x="204.9" y="76.9">220</text>
<text x="254.1" y="75">+5V</text>
<text x="28.5" y="82.3" transform="rotate(-90 28.5 82.3)">10K</text>
<text x="29.3" y="80.6">R9</text>
<text x="42.7" y="78.1">VOUT_1</text>
<text x="42.7" y="80.6">VOUT_2</text>
<text x="61.6" y="78.1">EP</text>
<text x="74.9" y="83.3">C5</text>
<text x="96.6" y="78">47uF</text>
<text x="121.4" y="78.1">3</text>
<text x="121.4" y="80.6">4</text>
<text x="121.4" y="83.2">5</text>
<text x="128.9" y="78.1">MH1</text>
<text x="128.9" y="80.6">MH2</text>
<text x="128.9" y="83.2">MH3</text>
<text x="154.3" y="78">RED</text>
<text x="167.9" y="78">R35</text>
<text x="192.4" y="79.3">GREEN</text>
<text x="194.5" y="81.8">D3</text>
<text x="204.7" y="82">R10</text>
<text x="245.2" y="82">BLUE</text>
<text x="22.9" y="84.6">C6</text>
<text x="23" y="86.9">10uF</text>
<text x="42.1" y="84.5">TPS82150SILR</text>
<text x="75.2" y="85.6">430pF</text>
<text x="84.5" y="85.9" transform="rotate(-90 84.5 85.9)">100K</text>
<text x="85.4" y="84.5">R12</text>
<text x="121.4" y="85.7">6</text>
<text x="128.9" y="85.7">MH4</text>
<text x="154.3" y="89.5">RED</text>
<text x="155.1" y="84.4">D8</text>
<text x="166.7" y="84.4">2K 0.25W</text>
<text x="167.9" y="89.5">R36</text>
<text x="191.8" y="86.9">YELLOW</text>
<text x="194.5" y="89.5">D5</text>
<text x="204.7" y="89.6">R13</text>
<text x="204.9" y="84.5">220</text>
<text x="235.2" y="86.9">R11</text>
<text x="235.4" y="84.4">220</text>
<text x="246.5" y="87">D4</text>
<text x="70.6" y="95.2">GND</text>
<text x="179.8" y="94">GND</text>
<text x="193.7" y="94.5">RED</text>
<text x="204.9" y="92.1">220</text>
<text x="123.6" y="101.8">TP3</text>
<text x="140.5" y="100.4">+24V</text>
<text x="19.9" y="106.8">+12V</text>
<text x="67.2" y="107.4">IC3</text>
<text x="98.3" y="107.2">PDS760-13</text>
<text x="101.8" y="102.2">D6</text>
<text x="169.1" y="107.4">S1</text>
<text x="204.7" y="107.4">S2</text>
<text x="239" y="107.4">S3</text>
<text x="47.1" y="112.3">7.8uH</text>
<text x="48.5" y="108.5">L1</text>
<text x="66.8" y="111.1">SW_1</text>
<text x="66.8" y="113.7">SW_2</text>
<text x="78.5" y="111.1">PGND_3</text>
<text x="78.5" y="113.7">PGND_2</text>
<text x="118.4" y="113.6">R14</text>
<text x="138.5" y="108.5">PWR_FLAG</text>
<text x="168.4" y="113.7">2</text>
<text x="168.4" y="111.1">4</text>
<text x="176" y="113.7">1</text>
<text x="176" y="111.1">3</text>
<text x="204" y="113.7">2</text>
<text x="204" y="111.1">4</text>
<text x="211.6" y="113.7">1</text>
<text x="211.6" y="111.1">3</text>
<text x="238.3" y="113.7">2</text>
<text x="238.3" y="111.1">4</text>
<text x="245.9" y="113.7">1</text>
<text x="245.9" y="111.1">3</text>
<text x="66.8" y="116.2">VIN</text>
<text x="66.8" y="118.7">EN</text>
<text x="78.5" y="116.2">PGND_1</text>
<text x="83" y="118.7">NC</text>
<text x="100.6" y="118.7">R15</text>
<text x="168.8" y="117.5">B3FS-1000P</text>
<text x="204.4" y="117.5">B3FS-1000P</text>
<text x="238.7" y="117.5">B3FS-1000P</text>
<text x="66.8" y="121.3">SS</text>
<text x="66.8" y="123.8">SYNC</text>
<text x="80.7" y="121.3">FREQ</text>
<text x="83.2" y="123.8">FB</text>
<text x="93.3" y="120.1">GND</text>
<text x="124.5" y="122.7">C7</text>
<text x="124.6" y="125">33uF</text>
<text x="133.3" y="122.7">C8</text>
<text x="133.4" y="125">1uF</text>
<text x="141" y="122.7">C9</text>
<text x="141" y="125">1uF</text>
<text x="157.8" y="121.3">J10</text>
<text x="170.9" y="124.5">GND</text>
<text x="206.5" y="124.5">GND</text>
<text x="240.7" y="124.5">GND</text>
<text x="24.2" y="127.8">C10</text>
<text x="24.3" y="130.1">10uF</text>
<text x="33.1" y="127.8">C11</text>
<text x="33.3" y="130.1">100nF</text>
<text x="42.5" y="130.5" transform="rotate(-90 42.5 130.5)">10K</text>
<text x="43.4" y="128.8">R17</text>
<text x="66.8" y="126.4">AGND</text>
<text x="80.3" y="126.4">COMP</text>
<text x="97" y="126.4">2.32K</text>
<text x="98.1" y="129">R16</text>
<text x="52.1" y="132.9">C12</text>
<text x="52.2" y="135.2">27nF</text>
<text x="76.8" y="135.1" transform="rotate(-90 76.8 135.1)">EPAD</text>
<text x="77" y="137.8">TPS55340PWPR</text>
<text x="96.6" y="132.9">C13</text>
<text x="96.7" y="135.2">1.5nF</text>
<text x="106.8" y="132.9">C14</text>
<text x="106.8" y="135.2">47nF</text>
<text x="117.4" y="133.1" transform="rotate(-90 117.4 133.1)">10K</text>
<text x="118.4" y="132.6">R18</text>
<text x="146.8" y="132.1">GND</text>
<text x="171.1" y="137.8">+5V</text>
<text x="204.1" y="137.8">+5V</text>
<text x="222.8" y="138.5">+3.3V</text>
<text x="74.4" y="147.3">GND</text>
<text x="164.1" y="148">10K</text>
<text x="165.4" y="145.5">R19</text>
<text x="180.5" y="149.3">J8</text>
<text x="197.1" y="148">10K</text>
<text x="198.4" y="145.5">R20</text>
<text x="213.6" y="149.3">J9</text>
<text x="230.9" y="145.4">VDD</text>
<text x="230.9" y="148">SDA U1</text>
<text x="156.5" y="153">R23</text>
<text x="161.8" y="153.4" transform="rotate(-90 161.8 153.4)">10K</text>
<text x="164.1" y="150.5">10K</text>
<text x="165.4" y="153.1">R21</text>
<text x="189.5" y="153">R24</text>
<text x="194.9" y="153.4" transform="rotate(-90 194.9 153.4)">10K</text>
<text x="197.1" y="150.5">10K</text>
<text x="198.4" y="153.1">R22</text>
<text x="230.9" y="150.5">GND AM2320</text>
<text x="230.9" y="153">SCL</text>
<text x="59" y="156.3">+3.3V</text>
<text x="131.4" y="156.3">+3.3V</text>
<text x="170.9" y="161.3">GND</text>
<text x="203.9" y="161.3">GND</text>
<text x="221.7" y="160">GND</text>
<text x="44.6" y="172.1">U2</text>
<text x="71.9" y="172.2">R25</text>
<text x="79.5" y="172.2">R26</text>
<text x="117" y="172.1">U3</text>
<text x="144.3" y="172.2">R27</text>
<text x="151.9" y="172.2">R28</text>
<text x="180.6" y="168.4">H1</text>
<text x="180.9" y="170.7">MountingHole</text>
<text x="199.6" y="168.4">H2</text>
<text x="199.9" y="170.7">MountingHole</text>
<text x="218.7" y="168.4">H3</text>
<text x="219" y="170.7">MountingHole</text>
<text x="236.4" y="168.4">H4</text>
<text x="236.8" y="170.7">MountingHole</text>
<text x="30.8" y="179.8">R29</text>
<text x="37.1" y="179.8">R30</text>
<text x="45" y="178.4">IN+</text>
<text x="52.7" y="175.6" transform="rotate(-90 52.7 175.6)">VS</text>
<text x="55.4" y="175.9">SDA</text>
<text x="55.7" y="178.4">SCL</text>
<text x="71.8" y="174.5">0</text>
<text x="79.5" y="174.5">0</text>
<text x="103.1" y="179.8">R37</text>
<text x="110.8" y="179.8">R38</text>
<text x="117.3" y="178.4">IN+</text>
<text x="125.1" y="175.6" transform="rotate(-90 125.1 175.6)">VS</text>
<text x="127.8" y="175.9">SDA</text>
<text x="128" y="178.4">SCL</text>
<text x="144.2" y="174.5">0</text>
<text x="151.8" y="174.5">0</text>
<text x="29.9" y="182.5" transform="rotate(-90 29.9 182.5)">.01</text>
<text x="36.2" y="182.5" transform="rotate(-90 36.2 182.5)">.01</text>
<text x="45" y="183.5">IN-</text>
<text x="56.9" y="183.5">A1</text>
<text x="102.3" y="182.5" transform="rotate(-90 102.3 182.5)">.01</text>
<text x="109.9" y="182.5" transform="rotate(-90 109.9 182.5)">.01</text>
<text x="117.3" y="183.5">IN-</text>
<text x="129.3" y="183.5">A1</text>
<text x="22.9" y="190">C15</text>
<text x="51.8" y="189.7" transform="rotate(-90 51.8 189.7)">3</text>
<text x="52.4" y="189.9">INA219AxDCN</text>
<text x="52.7" y="187.5" transform="rotate(-90 52.7 187.5)">GND</text>
<text x="56.9" y="186.1">A0</text>
<text x="71.9" y="190">R31</text>
<text x="79.5" y="190">R32</text>
<text x="95.3" y="190">C16</text>
<text x="124.2" y="189.7" transform="rotate(-90 124.2 189.7)">3</text>
<text x="124.8" y="189.9">INA219AxDCN</text>
<text x="125.1" y="187.5" transform="rotate(-90 125.1 187.5)">GND</text>
<text x="129.3" y="186.1">A0</text>
<text x="144.3" y="190">R33</text>
<text x="151.9" y="190">R34</text>
<text x="23" y="192.3">.1uF</text>
<text x="71.9" y="192.3">10K</text>
<text x="79.5" y="192.3">10K</text>
<text x="95.4" y="192.3">.1uF</text>
<text x="144.3" y="192.3">10K</text>
<text x="151.9" y="192.3">10K</text>
<text x="50.2" y="200.7">GND</text>
<text x="122.6" y="200.7">GND</text>
</g>
<g font-size="1.8">
<text x="175.3" y="23.9">BATT+</text>
<text x="174" y="29">SOLAR+</text>
<text x="175.3" y="26.4">BATT-</text>
<text x="208.3" y="25.1">RESET 1</text>
<text x="174" y="31.5">SOLAR-</text>
<text x="203.2" y="35.3">PUMP_AUTO 5</text>
<text x="203.2" y="37.8">PUMP_ON</text>
<text x="203.2" y="40.4">PUMP_OFF</text>
<text x="175.3" y="46.7">CC_SOL-</text>
<text x="203.2" y="42.9">STATUS</text>
<text x="233.7" y="42.9">PUMP_EN</text>
<text x="175.3" y="49.3">CC_SOL+</text>
<text x="175.3" y="51.8">CC_BATT-</text>
<text x="233.7" y="48">FLOW_IN</text>
<text x="233.7" y="50.5">FLOW_OUT</text>
<text x="233.7" y="53.1">5V_USB_EN</text>
<text x="175.3" y="54.4">CC_BATT+</text>
<text x="233.7" y="58.2">AERATOR</text>
<text x="233.7" y="55.6">PUMP_MODE</text>
<text x="95.2" y="63.2">5V_USB</text>
<text x="233.7" y="60.7">SCL</text>
<text x="233.7" y="63.2">SDA</text>
<text x="27.9" y="69.6">5V_USB_EN 1</text>
<text x="209.5" y="75.9">PUMP_AUTO</text>
<text x="209.5" y="83.6">PUMP_ON</text>
<text x="227.3" y="83.6">STATUS</text>
<text x="209.5" y="91.2">PUMP_OFF</text>
<text x="182.9" y="110.2">PUMP_MODE</text>
<text x="218.4" y="110.2">RESET</text>
<text x="252.7" y="110.2">AERATOR</text>
<text x="41.9" y="117.9">PUMP_EN</text>
<text x="152.4" y="148.3">FLOW_IN</text>
<text x="218.4" y="147.1">SDA</text>
<text x="218.4" y="152.1">SCL</text>
<text x="35.6" y="176.3">SOLAR+</text>
<text x="60.5" y="177.5">5 SCL</text>
<text x="60.5" y="175">6 SDA</text>
<text x="107.9" y="176.3">BATT+</text>
<text x="132.9" y="177.5">5 SCL</text>
<text x="132.9" y="175">6 SDA</text>
<text x="35.6" y="186.4">CC_SOL+</text>
<text x="106.7" y="186.4">CC_BATT+</text>
</g>
<g font-size="1.8" fill="#008400">
<text x="123.8" y="104.1">TestPoint</text>
<text x="185.4" y="148.3">FLOW_OUT</text>
</g>
<g font-size="1.5" fill="#008484">
<text x="117.3" y="114.5" transform="rotate(-90 117.3 114.5)">187K</text>
<text x="100.9" y="121.1">60.4K</text>
</g>
</svg>
